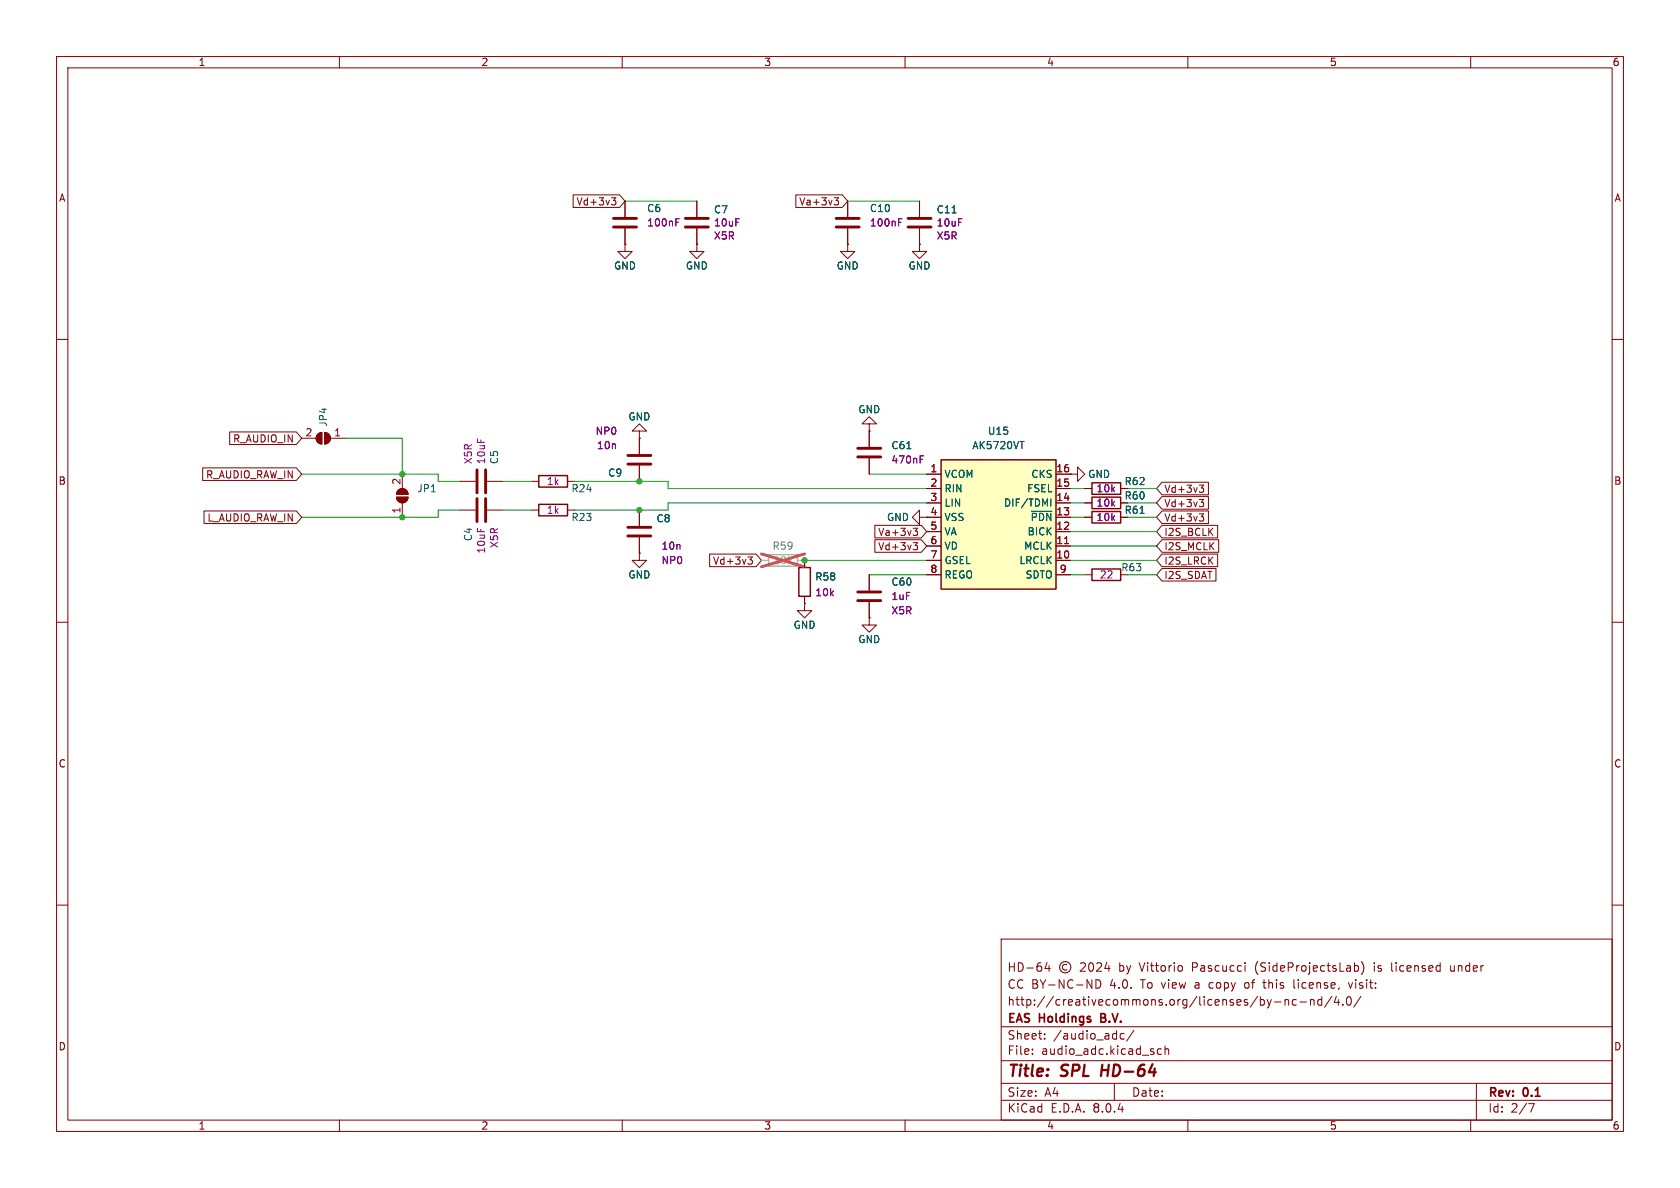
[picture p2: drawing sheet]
<svg xmlns="http://www.w3.org/2000/svg" width="297mm" height="210mm" viewBox="0 0 297 210" stroke-linecap="round" stroke-linejoin="round" font-family="sans-serif">
<g fill="none" stroke="#840000" stroke-width=".18">
<path d="M10 10h277v190h-277zM12 12h273v186h-273zM60 10v2M110 10v2M160 10v2M210 10v2M260 10v2M10 60h2M285 60h2M113 76.2h-1.2l1.2-1.3 1.3 1.3h-1.3v1.3M113 77.5h.1M94 85.1h1.2"/>
<path d="M100.3 85.1h1.3M191.8 88.9h1.2M198.1 88.9h1.3M10 110h2M153.7 109.2v1.3h1.2l-1.2 1.3-1.3-1.3h1.3M153.7 109.2h.1M285 110h2M10 160h2M285 160h2M177 166h108v32h-108zM185.1 170.1l-.4 1.1h1M185.5 170.7v1"/>
<path d="M188.6 170.6a.52 .52 0 0 0-.8 .4 .52 .52 0 0 0 .8 .4M191 170.3l.6-.1 .2 .1 .1 .3-.9 1.1h.9M192.6 170.3l.2-.1a.81 .81 0 0 1 .6 .6 .81 .81 0 0 1-.3 .8l-.1 .1a.81 .81 0 0 1-.4-1.4zM193.7 173.2a.76 .76 0 0 1 .9 .7 .76 .76 0 0 1-.9 .8zM193.9 170.3l.6-.1 .2 .1v.3l-.9 1.1h.9M195.7 170.1l-.4 1.1h.9M196 170.7v1M208.9 170.8l.1 .2v.4l-.1 .2M220.1 173.8v.8M220.1 170.2v.1M220.1 170.7v1M223.2 173.7h.6"/>
<path d="M223.5 173.2v1.3l.2 .2M225.3 177.1h1.2M227.2 176.7v1M227.2 176.8l.2-.1 .3 .1 .1 .9M228.7 173.2v1.3l.3 .2M229.2 176.8l-.5-.1-.2 .3v.4l.1 .2h.6M229.8 177.1h1.2M231.7 176.8l.2-.1 .3 .1 .1 .9M231.7 176.7v1M233.7 176.8l-.5-.1-.2 .3v.4l.1 .2h.6M233.7 176.2v1.5M235.5 176.1l-1.3 2"/>
<path d="M236.2 176.1l-.3 1.1h.9M236.6 176.7v1M237.4 177.6v.1M238.2 176.3l.2-.1a.81 .81 0 0 1 .6 .6 .81 .81 0 0 1-.3 .8l-.2 .1a.81 .81 0 0 1-.3-1.4zM238.4 173.7l.3 1 .4-1M239.6 170.7l.4 .1 .2 .2-.1 .6-.5 .1M240.6 176.1l-1.3 2M240.7 170a1.72 1.72 0 0 1 0 2.3M243 170.2v.1M243 170.7v1M246 170.2v1.3l.2 .2M256.5 170.7v.8v.1l.4 .1"/>
<path d="M60 198v2M110 198v2M160 198v2M177 194.5h108M177 191.5h108M177 187.5h108M177 181.5h108M182.5 186.3v.1M182.5 185.5v.1M184.7 183.6v.1M184.7 182.8v.1M197 191.5v3"/>
<path d="M198.7 182.8l-.4-.1-.3 .3v.4l.2 .2h.5M200.5 182.1l-1.3 2M205.3 185.5l-.4-.1-.3 .3v.4l.1 .2h.6M206 185.5l.2-.1 .3 .1 .1 .9M206 184.9v1.5M210 198v2M260 198v2M261 191.5v6.5M270.2 195.1h1l-.6 1.5"/>
<circle cx="188.3" cy="171" r="1"/>
</g>
<path d="M194.9 188.2l-.3 2" fill="none" stroke="#840000" stroke-width=".4"/>
<path d="M194.6 179.9h.5M195.1 179.2h-.5v1.5h.6" fill="none" stroke="#840000" stroke-width=".3"/>
<path d="M135.9 98h5.1v2.1h-5.1z" fill="none" stroke="#a1a1a1" stroke-width=".25"/>
<path d="M134.6 99.1h1.3M141 99.1h1.2" fill="none" stroke="#a1a1a1" stroke-width=".18"/>
<path d="M134.6 97.9l7.6 2.3M142.2 97.9l-7.6 2.3" fill="none" stroke="#e75356" stroke-width=".46"/>
<path d="M95.2 84.1h5.1v2h-5.1zM193 87.9h5.1v2h-5.1z" fill="none" stroke="#840000" stroke-width=".25"/>
<path d="M166.4 81.3h20.3v22.8h-20.3z" fill="#ffffc2"/>
<path d="M95.2 89.2h5.1v2h-5.1zM166.4 81.3h20.3v22.8h-20.3zM193 90.4h5.1v2.1h-5.1zM193 85.3h5.1v2.1h-5.1zM141.2 100.3h2.1v5.1h-2.1zM193 100.6h5.1v2h-5.1z" fill="none" stroke="#840000" stroke-width=".25"/>
<g fill="none" stroke="#840000" stroke-width=".18">
<path d="M101.3 34.4h8.2l1 1.2-1 1.1h-8.2zM108.1 35h.8l-.4 .4 .3 .2 .1 .4-.3 .2h-.3M110.5 35.6v2.8M123.2 35.6v2.8M140.7 34.4h8.2l1 1.2-1 1.1h-8.2zM147.5 35h.7l-.4 .4 .4 .2v.4l-.2 .2h-.4M149.9 35.6v2.8M162.6 35.6v2.8M110.5 43.2v1.3h1.3l-1.3 1.2-1.3-1.2h1.3M110.5 43.2h.1M110.5 40.4v2.8M123.2 43.2v1.3h1.3l-1.3 1.2-1.3-1.2h1.3"/>
<path d="M123.2 43.2h.1M123.2 40.4v2.8M149.9 43.2v1.3h1.2l-1.2 1.2-1.3-1.2h1.3M149.9 43.2h.1M149.9 40.4v2.8M162.6 43.2v1.3h1.2l-1.2 1.2-1.3-1.2h1.3M162.6 43.2h.1M162.6 40.4v2.8M40.6 76.4h11.8l.9 1.1-.9 1.1h-11.8zM53.3 77.5h2.6M56.2 76.8l.7-.3v2a1.02 1.02 0 0 1-.9-.6 1.02 1.02 0 0 1 .2-1.1zM57.4 76.5a1.02 1.02 0 0 1 1 1 1.02 1.02 0 0 1-1 1z"/>
<path d="M58.4 77.5h2.6M113 77.5h.1M113 77.5v2.8M153.7 74.9h1.2l-1.2-1.2-1.3 1.2h1.3v1.3M153.7 76.2h.1M153.7 76.2v2.8M35.8 82.7h16.6l.9 1.1-.9 1.1h-16.6zM36.1 90.3h16.3l.9 1.1-.9 1.2h-16.3zM70.1 87.9h2a1.02 1.02 0 0 1-1 1 1.02 1.02 0 0 1-1-1zM70.4 86.7a1.02 1.02 0 0 1 1.1-.3 1.02 1.02 0 0 1 .6 1h-2zM71.1 83.8v2.6M71.1 88.9v2.5"/>
<path d="M81.3 90.2h2.8M81.3 85.1h2.8M86.1 90.2h2.8M86.1 85.1h2.8M94 90.2h1.2M100.3 90.2h1.3M113 97.8v1.3h-1.2l1.2 1.2 1.3-1.2h-1.3M113 97.8h.1M113 82.3v2.8M113 90.2v2.8M113 95v2.8M125.5 97.9h8.2l.9 1.2-.9 1.1h-8.2z"/>
<path d="M132.2 98.5h.8l-.4 .4 .3 .2 .1 .4-.2 .2h-.4M142.2 99.1v1.2M153.7 81v2.8M154.7 95.4h8.2l.9 1.1-.9 1.1h-8.2zM154.7 92.9h8.2l.9 1.1-.9 1.1h-8.2zM161.4 95.9h.8l-.4 .5 .4 .1v.4l-.2 .3h-.4M161.4 93.4h.8l-.4 .5 .4 .1v.4l-.2 .3h-.4M162.6 91.4v-1.2l-1.3 1.2 1.3 1.3v-1.3h3.8M163.8 83.8h2.6M163.8 99.1h2.6M163.8 96.5h2.6M163.8 94h2.6"/>
<path d="M163.8 88.9h2.6M163.8 86.4h2.6M186.7 83.8h2.5M186.7 99.1h2.5M186.7 96.5h2.5M186.7 94h2.5M186.7 91.4h2.5M186.7 88.9h2.5M186.7 86.4h2.5M189.2 83.8h1.3v-1.2l1.3 1.2-1.3 1.3v-1.3M189.2 83.8h.1M191.8 91.4h1.2"/>
<path d="M191.8 88.9h1.2M191.8 86.4h1.2M198.1 91.4h1.3M198.1 88.9h1.3M198.1 86.4h1.3M205.4 95.4h10v2.2h-10l-.9-1.1zM205.4 87.8h8.2v2.2h-8.2l-.9-1.1zM205.4 90.3h8.2v2.3h-8.2l-.9-1.2zM205.4 97.9h9.9v2.3h-9.9l-.9-1.1zM205.4 85.2h8.2v2.3h-8.2l-.9-1.1zM205.4 92.9h9.9v2.2h-9.9l-.9-1.1zM212 88.3h.8l-.4 .5 .3 .1 .1 .4-.2 .3h-.4"/>
<path d="M212 85.8h.8l-.4 .4 .3 .2 .1 .4-.2 .2h-.4M212 90.8h.8l-.4 .5 .3 .1 .1 .5-.2 .2h-.4M142.2 106.7v1.3h1.3l-1.3 1.2-1.2-1.2h1.2M142.2 106.7h.1M142.2 105.4v1.3M153.7 109.2h.1M153.7 101.6v2.8M153.7 106.4v2.8M163.8 101.6h2.6M186.7 101.6h2.5M191.8 101.6h1.2M205.4 100.5h9.6v2.2h-9.6l-.9-1.1z"/>
</g>
<path d="M188.2 96.1h.7" fill="none" stroke="#a90000" stroke-width=".18"/>
<path d="M168.3 37.6h.7M160.3 79.3h.7M180.3 78h.7M182.3 90.4h3.7M185.8 88.2v1.3M201.5 90.7h.8" fill="none" stroke="#006464" stroke-width=".18"/>
<g fill="#840000" stroke="#840000" stroke-width=".18">
<path d="M57.4 76.5a1.02 1.02 0 0 1 1 1 1.02 1.02 0 0 1-1 1z"/>
<path d="M56.2 76.8l.7-.3v2a1.02 1.02 0 0 1-.9-.6 1.02 1.02 0 0 1 .2-1.1z"/>
<path d="M70.1 87.9h2a1.02 1.02 0 0 1-1 1 1.02 1.02 0 0 1-1-1z"/>
<path d="M70.4 86.7a1.02 1.02 0 0 1 1.1-.3 1.02 1.02 0 0 1 .6 1h-2z"/>
</g>
<g fill="none" stroke="#840000" stroke-width=".51">
<path d="M108.5 38.6h4M121.2 38.6h4M147.8 38.6h4.1M160.5 38.6h4.1M108.5 40.1h4M121.2 40.1h4M147.8 40.1h4.1M160.5 40.1h4.1M151.6 79.2h4.1M84.3 83.1v4M84.3 88.1v4.1M85.9 83.1v4"/>
<path d="M85.9 88.1v4.1M111 80.5h4.1M111 82h4.1M111 94.7h4.1M111 93.2h4.1M151.6 80.8h4.1M151.6 104.6h4.1M151.6 106.2h4.1"/>
</g>
<path d="M119.5 39.3h.4M119.5 38.7h.6M158.9 39.3h.4M158.9 38.7h.6M162.7 81.2h.4M162.7 80.6h.6" fill="none" stroke="#840084" stroke-width=".18"/>
<g fill="none" stroke="#009600" stroke-width=".18">
<path d="M110.5 35.6h12.7M149.9 35.6h12.7M61 77.5h10.1v6.3M53.3 83.8h24.2v1.3h3.8M81.3 90.2h-3.8v1.2h-24.2M88.9 90.2h5.1M88.9 85.1h5.1M101.6 85.1h16.5v1.3h45.7M142.2 99.1h21.6M153.7 83.8h10.1M163.8 88.9h-45.7v1.3h-16.5M189.2 91.4h2.6"/>
<path d="M189.2 86.4h2.6M189.2 88.9h2.6M189.2 99.1h15.3M189.2 94h15.3M189.2 96.5h15.3M199.4 91.4h5.1M199.4 86.4h5.1M199.4 88.9h5.1M153.7 101.6h10.1M189.2 101.6h2.6M199.4 101.6h5.1"/>
</g>
<path d="M134.6 99.1h1.3M141 99.1h1.2" fill="none" stroke="#a1a1a1" stroke-width=".18"/>
<path d="M134.6 97.9l7.6 2.3M142.2 97.9l-7.6 2.3" fill="none" stroke="#e75356" stroke-width=".46"/>
<g fill="#009600" stroke="#009600" stroke-width=".18">
<circle cx="71.1" cy="83.8" r=".46"/>
<circle cx="71.1" cy="91.4" r=".46"/>
<circle cx="113" cy="85.1" r=".46"/>
<circle cx="113" cy="90.2" r=".46"/>
<circle cx="142.2" cy="99.1" r=".46"/>
</g>
<g font-size="2.8" fill="#840000">
<text x="178" y="190.9">Title:</text>
<text x="187.7" y="190.9">SPL</text>
<text x="195.5" y="190.9">HD-64</text>
</g>
<g font-size="2.1" fill="#840000">
<text x="178" y="172">HD-64</text>
<text x="198" y="172">by</text>
<text x="201.8" y="172">Vittorio</text>
<text x="211.1" y="172">Pascucci</text>
<text x="222.4" y="172">(SideProjectsLab)</text>
<text x="243.6" y="172">is</text>
<text x="246.8" y="172">licensed</text>
<text x="257.4" y="172">under</text>
<text x="178" y="178">http://creativecommons.org/licenses/by-nc-nd/4.0/</text>
<text x="178" y="175">CC BY-NC-ND</text>
<text x="196.2" y="175">4.0.</text>
<text x="201.8" y="175">To view</text>
<text x="211.6" y="175">a</text>
<text x="214.3" y="175">copy</text>
<text x="220.7" y="175">of</text>
<text x="224.3" y="175">this</text>
<text x="229.7" y="175">license,</text>
<text x="239.6" y="175">visit:</text>
<text x="178" y="184">Sheet:</text>
<text x="178" y="181.2">EAS</text>
<text x="183.8" y="181.2">Holdings</text>
<text x="186.2" y="184">/audio_adc/</text>
<text x="195.3" y="181.2">B.V.</text>
<text x="178" y="186.7">File:</text>
<text x="184.1" y="186.7">audio_adc.kicad_sch</text>
<text x="178" y="196.9">KiCad</text>
<text x="178" y="194.1">Size:</text>
<text x="184.7" y="194.1">A4</text>
<text x="185.7" y="196.9">E.D.A.</text>
<text x="193.3" y="196.9">8.0.4</text>
<text x="200" y="194.1">Date:</text>
<text x="263" y="194.3">Rev:</text>
<text x="263" y="196.9">Id:</text>
<text x="267.1" y="196.9">2/7</text>
<text x="269.4" y="194.3">0.1</text>
</g>
<g font-size="1.8" fill="#840000">
<text x="35" y="11.9">1</text>
<text x="85" y="11.9">2</text>
<text x="135" y="11.9">3</text>
<text x="185" y="11.9">4</text>
<text x="235" y="11.9">5</text>
<text x="285" y="11.9">6</text>
<text x="10.3" y="35.9">A</text>
<text x="285.3" y="35.9">A</text>
<text x="101.8" y="36.5">Vd+3v3</text>
<text x="141.2" y="36.5">Va+3v3</text>
<text x="41.1" y="78.4">R_AUDIO_IN</text>
<text x="10.3" y="85.9">B</text>
<text x="36.3" y="84.8">R_AUDIO_RAW_IN</text>
<text x="205.7" y="89.9">Vd+3v3</text>
<text x="205.7" y="87.3">Vd+3v3</text>
<text x="285.3" y="85.9">B</text>
<text x="36.6" y="92.4">L_AUDIO_RAW_IN</text>
<text x="155.2" y="94.9">Va+3v3</text>
<text x="205.7" y="92.4">Vd+3v3</text>
<text x="205.7" y="94.9">I2S_BCLK</text>
<text x="126" y="100">Vd+3v3</text>
<text x="155.2" y="97.5">Vd+3v3</text>
<text x="205.7" y="97.5">I2S_MCLK</text>
<text x="205.7" y="100">I2S_LRCK</text>
<text x="205.7" y="102.6">I2S_SDAT</text>
<text x="10.3" y="135.9">C</text>
<text x="285.3" y="135.9">C</text>
<text x="10.3" y="185.9">D</text>
<text x="285.3" y="185.9">D</text>
<text x="35" y="199.9">1</text>
<text x="85" y="199.9">2</text>
<text x="135" y="199.9">3</text>
<text x="185" y="199.9">4</text>
<text x="235" y="199.9">5</text>
<text x="285" y="199.9">6</text>
</g>
<g font-size="1.8" fill="#006464">
<text x="114.3" y="37.7">C6</text>
<text x="126.1" y="37.9">C7</text>
<text x="153.7" y="37.7">C10</text>
<text x="165.5" y="37.9">C11</text>
<text x="108.5" y="47.9">GND</text>
<text x="121.2" y="47.9">GND</text>
<text x="147.8" y="47.9">GND</text>
<text x="160.5" y="47.9">GND</text>
<text x="58" y="75.5" transform="rotate(-90 58 75.5)">JP4</text>
<text x="111" y="74.5">GND</text>
<text x="151.6" y="73.3">GND</text>
<text x="174.6" y="77.1">U15</text>
<text x="88.3" y="82.2" transform="rotate(-90 88.3 82.2)">C5</text>
<text x="157.5" y="79.6">C61</text>
<text x="171.8" y="79.6">AK5720VT</text>
<text x="73.7" y="87.2">JP1</text>
<text x="100.9" y="87.2">R24</text>
<text x="107.4" y="84.5">C9</text>
<text x="166.9" y="84.7">VCOM</text>
<text x="166.9" y="87.2">RIN</text>
<text x="166.9" y="89.8">LIN</text>
<text x="177.4" y="89.8">DIF/TDMI</text>
<text x="181.5" y="87.2">FSEL</text>
<text x="182.2" y="84.7">CKS</text>
<text x="192.3" y="84.7">GND</text>
<text x="198.7" y="88.5">R60</text>
<text x="198.7" y="86">R62</text>
<text x="83.6" y="95.8" transform="rotate(-90 83.6 95.8)">C4</text>
<text x="100.9" y="92.3">R23</text>
<text x="116" y="92.5">C8</text>
<text x="156.7" y="92.3">GND</text>
<text x="166.9" y="92.3">VSS</text>
<text x="166.9" y="94.8">VA</text>
<text x="181.6" y="94.8">BICK</text>
<text x="182.1" y="92.3">~{PDN}</text>
<text x="198.7" y="91">R61</text>
<text x="166.9" y="97.4">VD</text>
<text x="166.9" y="99.9">GSEL</text>
<text x="180.1" y="99.9">LRCLK</text>
<text x="181" y="97.4">MCLK</text>
<text x="198.1" y="101.2">R63</text>
<text x="111" y="102.5">GND</text>
<text x="144" y="102.8">R58</text>
<text x="157.5" y="103.7">C60</text>
<text x="166.9" y="102.5">REGO</text>
<text x="181.2" y="102.5">SDTO</text>
<text x="140.2" y="111.4">GND</text>
<text x="151.6" y="113.9">GND</text>
</g>
<g font-size="1.8" fill="#840084">
<text x="114.3" y="40.2">100nF</text>
<text x="126.1" y="40.2">10uF</text>
<text x="153.7" y="40.2">100nF</text>
<text x="165.5" y="40.2">10uF</text>
<text x="126.1" y="42.5">X5R</text>
<text x="165.5" y="42.5">X5R</text>
<text x="105.2" y="77.1">NP0</text>
<text x="83.6" y="82.2" transform="rotate(-90 83.6 82.2)">X5R</text>
<text x="86" y="82.2" transform="rotate(-90 86 82.2)">10uF</text>
<text x="105.4" y="79.6">10n</text>
<text x="157.5" y="82.1">470nF</text>
<text x="96.6" y="86">1k</text>
<text x="193.8" y="89.8">10k</text>
<text x="193.8" y="87.2">10k</text>
<text x="96.6" y="91">1k</text>
<text x="193.8" y="92.3">10k</text>
<text x="86" y="98" transform="rotate(-90 86 98)">10uF</text>
<text x="88.3" y="97" transform="rotate(-90 88.3 97)">X5R</text>
<text x="116.8" y="97.4">10n</text>
<text x="116.8" y="99.9">NP0</text>
<text x="144" y="105.6">10k</text>
<text x="157.5" y="106.3">1uF</text>
<text x="194.3" y="102.5">22</text>
<text x="157.5" y="108.8">X5R</text>
</g>
<g font-size="1.8" fill="#a90000">
<text x="53.9" y="77.2">2</text>
<text x="59" y="77.2">1</text>
<text x="164.4" y="83.6">1</text>
<text x="186.6" y="83.6">16</text>
<text x="70.9" y="85.8" transform="rotate(-90 70.9 85.8)">2</text>
<text x="164.4" y="86.1">2</text>
<text x="164.4" y="88.6">3</text>
<text x="186.6" y="88.6">14</text>
<text x="186.6" y="86.1">15</text>
<text x="70.9" y="90.9" transform="rotate(-90 70.9 90.9)">1</text>
<text x="164.4" y="91.2">4</text>
<text x="164.4" y="93.7">5</text>
<text x="186.6" y="93.7">12</text>
<text x="186.6" y="91.2">13</text>
<text x="164.4" y="96.3">6</text>
<text x="164.4" y="98.8">7</text>
<text x="164.4" y="101.3">8</text>
<text x="186.6" y="98.8">10</text>
<text x="186.6" y="96.3">11</text>
<text x="187.3" y="101.3">9</text>
</g>
<text font-size="1.8" fill="#989898" x="136.5" y="97.4">R59</text>
<text font-size="1.8" fill="#a1a1a1" x="136.6" y="99.9">10k</text>
</svg>
